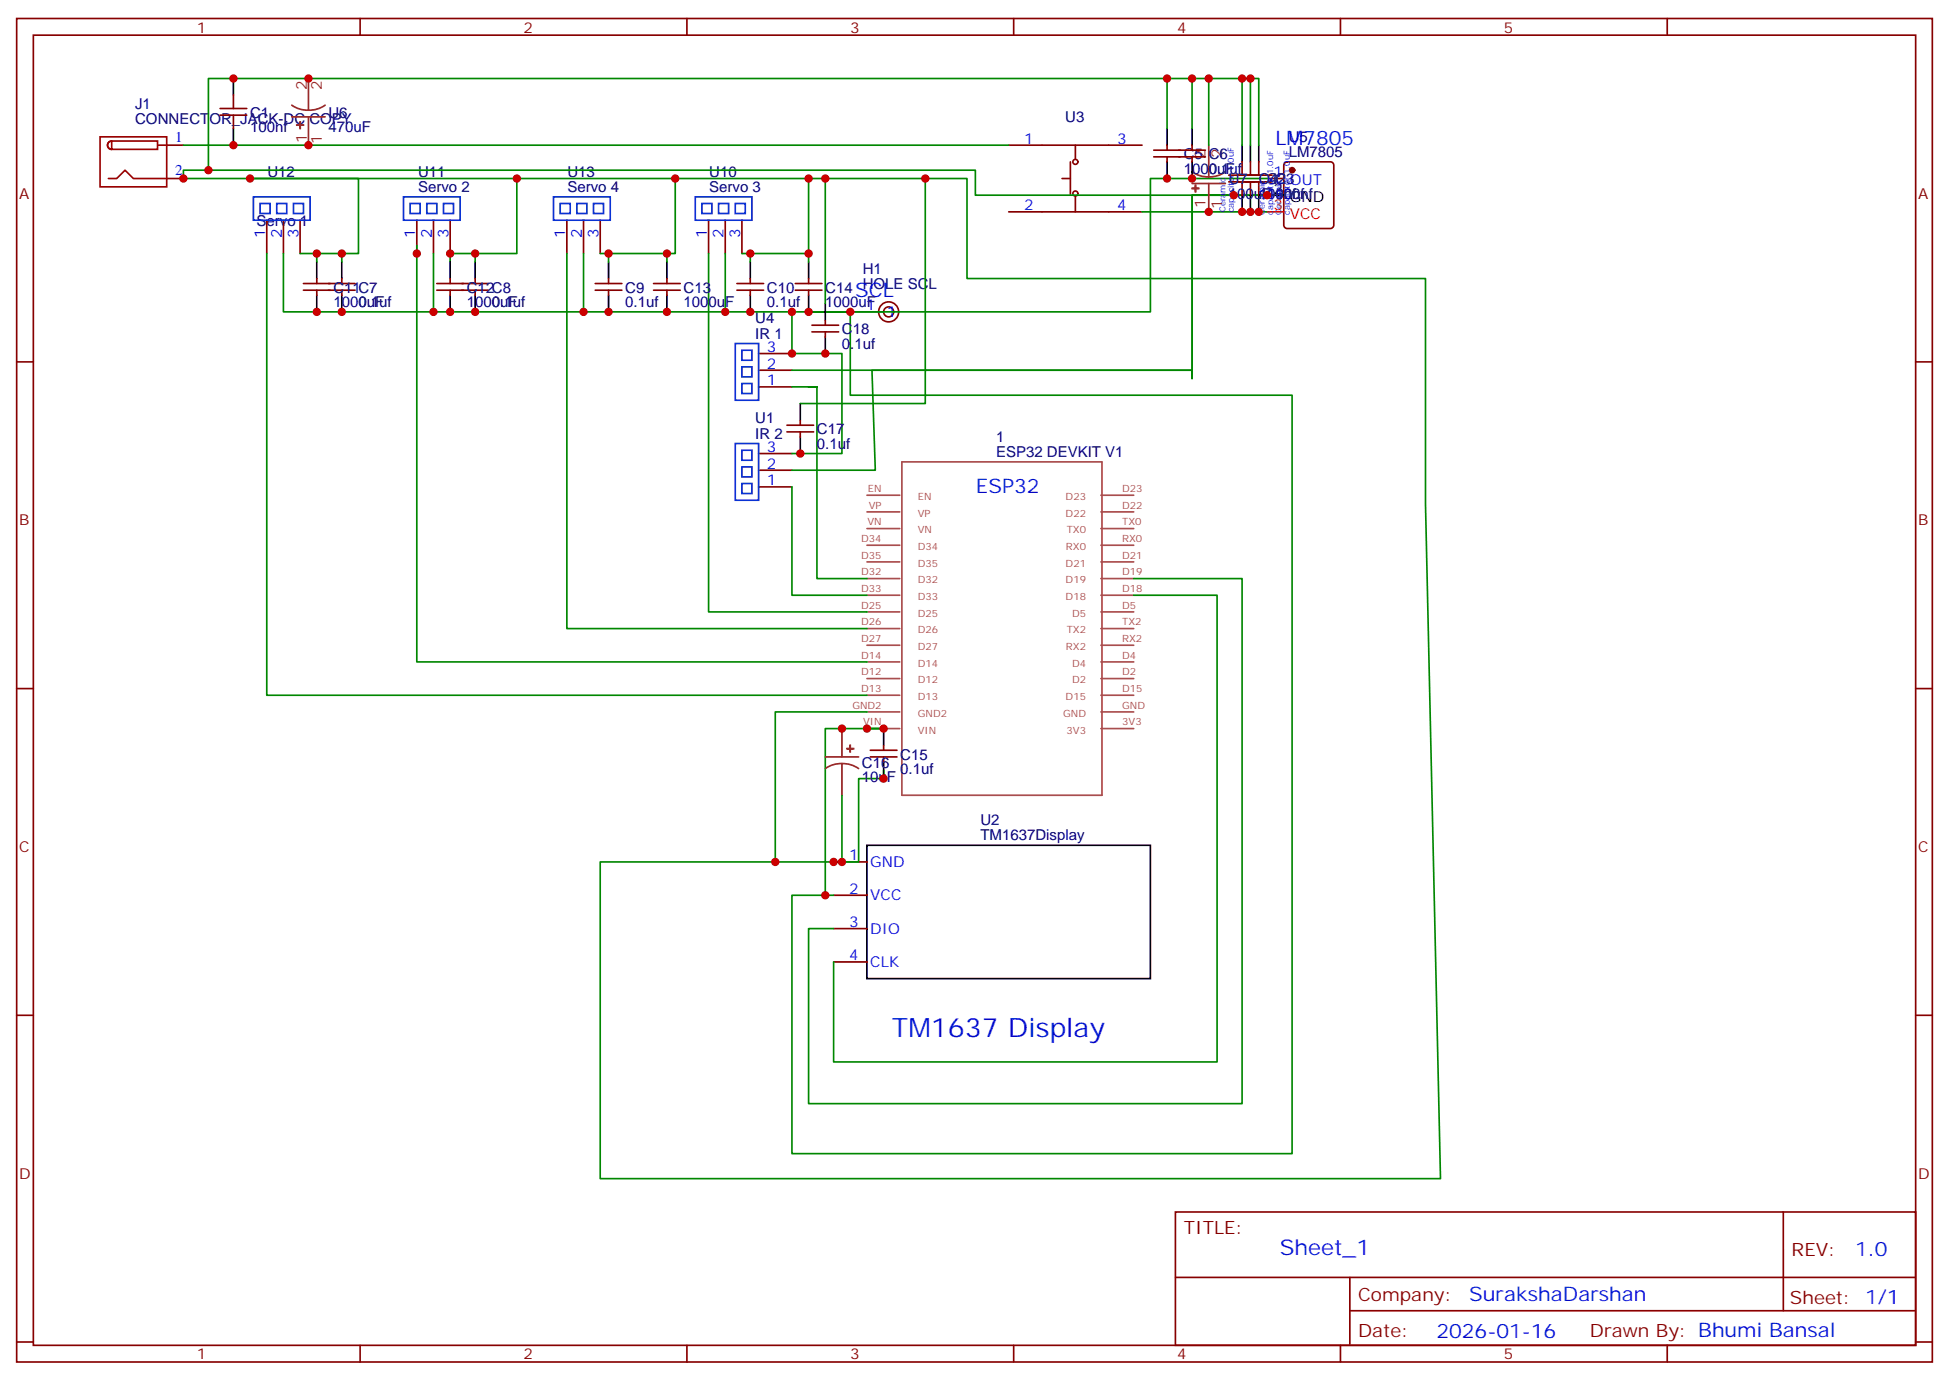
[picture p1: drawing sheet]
<svg xmlns="http://www.w3.org/2000/svg" width="412mm" height="292mm" viewBox="0 0 412 292" stroke-linecap="round" stroke-linejoin="round" font-family="sans-serif">
<g fill="none" stroke="#870000" stroke-width=".35">
<path d="M3.5 3.9h405.4v284.4h-405.4zM7.1 7.4h398.2v277.3h-398.2zM76.2 3.9v3.5M145.3 3.9v3.5M214.5 3.9v3.5M283.6 3.9v3.5M352.8 3.9v3.5M35.3 37.8h3.5M35.3 30.7h3.5M46.6 23h5.6M46.6 24.4h5.6M49.4 20.1v2.9"/>
<path d="M49.4 24.4v2.8M213.4 30.7h28.3M224.7 37.8h1.8M226.5 34.3v7M227.5 30.7v2.8M244.1 33.2h11M244.1 31.8h11M246.9 30.7v1.1M246.9 33.2v1.1M252.2 30.7v1.1M252.2 33.2v1.1M260 38.5h9.2"/>
<path d="M260 37.1h9.2M262.8 34.3v2.8M262.8 38.5v2.8M264.6 34.3v2.8M264.6 38.5v2.8M266.3 34.3v2.8M266.3 38.5v2.8M268.1 37.8h3.5M271.9 34.5l.4-.2h9.2a.71 .71 0 0 1 .7 .7v12.7a.76 .76 0 0 1-.7 .7h-9.2a.76 .76 0 0 1-.7-.7v-12.7zM56.4 46.6v7.1M60 46.6v7.1M63.5 46.6v7.1"/>
<path d="M67 58.9v1.1M72.3 58.9v1.1M88.2 46.6v7.1M91.7 46.6v7.1M95.2 46.6v7.1M95.2 58.9v1.1M100.5 58.9v1.1M119.9 46.6v7.1M123.5 46.6v7.1M127 46.6v7.1M128.8 58.9v1.1M141.1 58.9v1.1"/>
<path d="M149.9 46.6v7.1M153.5 46.6v7.1M157 46.6v7.1M158.7 58.9v1.1M171.1 58.9v1.1M213.4 44.8h28.3M227.5 41.7v3.1M3.5 76.6h3.6M64.2 61.4h10.9M64.2 60h10.9M67 61.4v1.1M72.3 61.4v1.1"/>
<path d="M92.4 61.4h11M92.4 60h11M95.2 61.4v1.1M100.5 61.4v1.1M125.9 61.4h5.7M125.9 60h5.7M128.8 61.4v1.1M138.3 61.4h5.6M138.3 60h5.6M141.1 61.4v1.1M155.9 61.4h5.7M155.9 60h5.7"/>
<path d="M158.7 61.4v1.1M160.5 74.8h7.1M160.5 78.4h7.1M168.3 61.4h5.6M168.3 60h5.6M171.1 61.4v1.1M171.8 70.2h5.6M171.8 68.8h5.6M174.6 67.8v1M174.6 70.2v1.1M179.9 66h7.1M405.3 76.6h3.6"/>
<path d="M160.5 96h7.1M160.5 99.5h7.1M160.5 81.9h7.1M166.5 91.4h5.7M166.5 90h5.7M169.3 88.9v1.1M169.3 91.4v1.1M160.5 103h7.1M3.5 145.7h3.6M184.1 158.8h5.7M187 157.7v1.1M405.3 145.7h3.6"/>
<path d="M184.1 160.2h5.7M187 160.2v1.1M176.4 182.4h7M176.4 189.5h7M176.4 196.5h7M3.5 214.9h3.6M176.4 203.6h7M405.3 214.9h3.6M248.7 256.5h156.6v28.2h-156.6zM377.3 256.5v20.9M248.7 270.4h156.5M285.6 277.4h119.6"/>
<path d="M285.6 270.4v14.1M3.5 284h3.6M76.2 284.7v3.6M145.3 284.7v3.6M214.5 284.7v3.6M283.6 284.7v3.6M352.8 284.7v3.6M405.3 284h3.6"/>
<circle cx="227.5" cy="34.3" r=".53"/>
<circle cx="227.5" cy="41" r=".53"/>
<circle cx="188" cy="66" r="1.06"/>
<circle cx="188" cy="66" r="2.12"/>
</g>
<g fill="none" stroke="#a64a4a" stroke-width=".35">
<path d="M190.8 97.8h42.4v70.5h-42.4zM183.4 118.9h7M183.4 115.4h7M183.4 111.9h7M183.4 108.3h7M183.4 104.8h7M232.9 118.9h7M232.9 115.4h7M232.9 111.9h7M232.9 108.3h7M232.9 104.8h7M183.4 136.6h7"/>
<path d="M183.4 133h7M183.4 129.5h7M183.4 126h7M183.4 122.4h7M232.9 136.6h7M232.9 133h7M232.9 129.5h7M232.9 126h7M232.9 122.4h7M183.4 154.2h7M183.4 150.7h7M183.4 147.1h7"/>
<path d="M183.4 143.6h7M183.4 140.1h7M232.9 154.2h7M232.9 150.7h7M232.9 147.1h7M232.9 143.6h7M232.9 140.1h7"/>
</g>
<g fill="none" stroke="#000" stroke-width=".35">
<path d="M49.4 16.6v3.5M49.4 27.2v3.5M246.9 27.2v3.5M246.9 34.3v3.5M252.2 27.2v3.5M252.2 34.3v3.5M262.8 30.7v3.6M264.6 30.7v3.6M266.3 30.7v3.6M67 55.4v3.5M72.3 55.4v3.5M95.2 55.4v3.5"/>
<path d="M100.5 55.4v3.5M128.8 55.4v3.5M141.1 55.4v3.5M158.7 55.4v3.5M171.1 55.4v3.5M262.8 41.3v3.5M264.6 41.3v3.5M266.3 41.3v3.5M268.1 41.3h3.5M67 62.5v3.5M72.3 62.5v3.5M95.2 62.5v3.5"/>
<path d="M100.5 62.5v3.5M128.8 62.5v3.5M141.1 62.5v3.5M158.7 62.5v3.5M171.1 62.5v3.5M174.6 64.2v3.6M174.6 71.3v3.5M169.3 85.4v3.5M169.3 92.5v3.5M187 154.2v3.5M183.4 178.9h60v28.2h-60zM187 161.3v3.5"/>
</g>
<circle cx="273.4" cy="36" r=".53" fill="#870000" stroke="#870000" stroke-width=".35"/>
<path d="M268.1 44.8h3.5" fill="none" stroke="#f00" stroke-width=".35"/>
<path d="M21.2 29h14.1v10.5h-14.1zM22.9 37.8h1.8l1.8-1.8 1.7 1.8h7.1M23.6 29.8h9.7v1.8h-9.7zM23.6 29.8a.88 .88 0 0 0-.8 .9 .88 .88 0 0 0 .8 .9M33.5 30.7h1.8" fill="none" stroke="#a10000" stroke-width=".35"/>
<g fill="none" stroke="#03c" stroke-width=".35">
<path d="M53.6 41.7h12v4.9h-12zM55 43.1h2.1v2.1h-2.1zM58.6 43.1h2.1v2.1h-2.1zM62.1 43.1h2.1v2.1h-2.1zM85.4 41.7h12v4.9h-12zM86.8 43.1h2.1v2.1h-2.1zM90.3 43.1h2.1v2.1h-2.1zM93.8 43.1h2.2v2.1h-2.2zM117.1 41.7h12v4.9h-12zM118.5 43.1h2.1v2.1h-2.1zM122.1 43.1h2.1v2.1h-2.1zM125.6 43.1h2.1v2.1h-2.1z"/>
<path d="M147.1 41.7h12v4.9h-12zM148.5 43.1h2.1v2.1h-2.1zM152 43.1h2.2v2.1h-2.2zM155.6 43.1h2.1v2.1h-2.1zM155.6 72.7h4.9v12h-4.9zM157 74.1h2.1v2.1h-2.1zM157 77.6h2.1v2.2h-2.1zM155.6 93.9h4.9v12h-4.9zM157 95.3h2.1v2.1h-2.1zM157 98.8h2.1v2.1h-2.1zM157 81.2h2.1v2.1h-2.1zM157 102.3h2.1v2.2h-2.1z"/>
</g>
<g fill="none" stroke="#008700" stroke-width=".35">
<path d="M246.9 16.6v10.6M252.2 16.6v10.6M255.8 16.6v14.1M262.8 16.6v14.1M264.6 16.6v14.1M38.8 30.7h174.6M52.9 37.8h-14.1v-1.8h167.6v5.3h54.7M52.9 37.8h22.9v15.9h-12.3M52.9 37.8h56.5v15.9h-14.2v1.7M109.4 37.8h33.5v15.9h-15.9M142.9 37.8h28.2v15.9h-14.1M171.1 37.8h33.5v21.1h97v47.7l3.2 142.8h-177.8v-67h54.7v-17.6h5.3v-1.8"/>
<path d="M174.6 37.8v26.4M195.8 37.8v47.6h-26.5M266.3 30.7v-14.1h-222.2v19.4M268.1 37.8h-24.7v28.2h-63.5M56.4 53.7v93.4h127M60 53.7v12.3h119.9M67 53.7v1.7M72.3 53.7v1.7M88.2 51.9v88.2h95.2M91.7 53.7v12.3M100.5 53.7v1.7M119.9 53.7v79.3h63.5"/>
<path d="M123.5 53.7v12.3M128.8 53.7v1.7M141.1 53.7v1.7M149.9 53.7v75.8h33.5M153.5 53.7v12.3M158.7 53.7v1.7M171.1 53.7v1.7M241.7 44.8h26.4M167.6 66v8.8h10.6v21.2h-10.6M167.6 78.4h84.6v-37.1h15.9h-15.9v38.8v-1.7h-67.7l.7 21.1h-17.6M179.9 66v17.6h93.5v160.6h-105.8v-54.7h8.8M167.6 81.9h5.3h-1.8h1.8v40.5h10.5"/>
<path d="M167.6 103v23h15.8M239.9 122.4h22.9v111.2h-91.7v-37.1h5.3M239.9 126h17.6v98.8h-81.1v-21.2M183.4 150.7h-19.4v31.7M183.4 154.2h3.6h-12.4v35.3M178.2 168.3v14.1"/>
</g>
<g fill="none" stroke="#8c2424" stroke-width=".35">
<path d="M65.3 16.6v6.7M61.7 22.3l1.7 .8 1.9 .2M61.7 24.7h7.1M65.3 24.7v6M68.8 22.3l-1.7 .8-1.8 .2M252.2 36.4l1.7 .8 1.9 .2M252.2 38.8h7.1M255.8 30.7v6.7M255.8 38.8v6M259.3 36.4l-1.7 .8-1.8 .2M178.2 154.2v6M174.6 160.2h7.1"/>
<path d="M178.2 161.6l1.8 .2 1.7 .9M178.2 161.6l-1.9 .2-1.7 .9M178.2 161.6v6.7"/>
</g>
<g fill="#8c2424" stroke="#8c2424" stroke-width=".35">
<path d="M62.8 26.5h1.4z"/>
<path d="M63.5 25.8v1.4z"/>
<path d="M252.9 39.2l.1 1.4z"/>
<path d="M252.2 39.9h1.4z"/>
<path d="M179.9 157.7v1.4z"/>
<path d="M179.2 158.4l1.4 .1z"/>
</g>
<g fill="#c00">
<circle cx="88.2" cy="53.7" r=".88"/>
<circle cx="153.5" cy="66" r=".88"/>
<circle cx="123.5" cy="66" r=".88"/>
<circle cx="91.7" cy="66" r=".88"/>
<circle cx="109.4" cy="37.8" r=".88"/>
<circle cx="142.9" cy="37.8" r=".88"/>
<circle cx="268.1" cy="41.3" r=".88"/>
<circle cx="167.6" cy="66" r=".88"/>
<circle cx="167.6" cy="74.8" r=".88"/>
<circle cx="179.9" cy="66" r=".88"/>
<circle cx="261.1" cy="41.3" r=".88"/>
<circle cx="174.6" cy="189.5" r=".88"/>
<circle cx="49.4" cy="30.7" r=".88"/>
<circle cx="65.3" cy="30.7" r=".88"/>
<circle cx="52.9" cy="37.8" r=".88"/>
<circle cx="38.8" cy="37.8" r=".88"/>
<circle cx="266.3" cy="44.8" r=".88"/>
<circle cx="49.4" cy="16.6" r=".88"/>
<circle cx="65.3" cy="16.6" r=".88"/>
<circle cx="264.6" cy="44.8" r=".88"/>
<circle cx="264.6" cy="16.6" r=".88"/>
<circle cx="262.8" cy="44.8" r=".88"/>
<circle cx="262.8" cy="16.6" r=".88"/>
<circle cx="255.8" cy="44.8" r=".88"/>
<circle cx="255.8" cy="16.6" r=".88"/>
<circle cx="246.9" cy="37.8" r=".88"/>
<circle cx="246.9" cy="16.6" r=".88"/>
<circle cx="252.2" cy="37.8" r=".88"/>
<circle cx="252.2" cy="16.6" r=".88"/>
<circle cx="72.3" cy="66" r=".88"/>
<circle cx="72.3" cy="53.7" r=".88"/>
<circle cx="100.5" cy="66" r=".88"/>
<circle cx="100.5" cy="53.7" r=".88"/>
<circle cx="128.8" cy="66" r=".88"/>
<circle cx="128.8" cy="53.7" r=".88"/>
<circle cx="158.8" cy="66" r=".88"/>
<circle cx="158.8" cy="53.7" r=".88"/>
<circle cx="67" cy="66" r=".88"/>
<circle cx="95.3" cy="66" r=".88"/>
<circle cx="141.1" cy="66" r=".88"/>
<circle cx="171.1" cy="66" r=".88"/>
<circle cx="67" cy="53.7" r=".88"/>
<circle cx="95.3" cy="53.7" r=".88"/>
<circle cx="141.1" cy="53.7" r=".88"/>
<circle cx="171.1" cy="53.7" r=".88"/>
<circle cx="183.4" cy="154.2" r=".88"/>
<circle cx="187" cy="154.2" r=".88"/>
<circle cx="187" cy="164.8" r=".88"/>
<circle cx="176.4" cy="182.4" r=".88"/>
<circle cx="164" cy="182.4" r=".88"/>
<circle cx="171.1" cy="37.8" r=".88"/>
<circle cx="178.2" cy="154.2" r=".88"/>
<circle cx="178.2" cy="182.4" r=".88"/>
<circle cx="174.6" cy="74.8" r=".88"/>
<circle cx="174.6" cy="37.8" r=".88"/>
<circle cx="169.3" cy="96" r=".88"/>
<circle cx="195.8" cy="37.8" r=".88"/>
<circle cx="44.1" cy="36" r=".88"/>
</g>
<text font-size="5.6" fill="#00f" x="188.7" y="219.5">TM1637 Display</text>
<text font-size="4.6" fill="#00f" x="270.8" y="265.5">Sheet_1</text>
<g font-size="4.2" fill="#00f">
<text x="269.9" y="30.7">LM7805</text>
<text x="181" y="62.8">SCL</text>
<text x="206.5" y="104.4">ESP32</text>
<text x="392.5" y="265.8">1.0</text>
<text x="310.9" y="275.3">SurakshaDarshan</text>
<text x="304" y="283.1">2026-01-16</text>
</g>
<g font-size="3.9" fill="#800">
<text x="250.5" y="261.1">TITLE:</text>
<text x="379.1" y="265.8">REV:</text>
<text x="287.4" y="275.3">Company:</text>
<text x="378.7" y="275.9">Sheet: 1/1</text>
<text x="287.4" y="283">Date:</text>
<text x="336.4" y="283.1">Drawn By: Bhumi Bansal</text>
</g>
<g font-size="3.2" fill="#800">
<text x="41.6" y="6.9">1</text>
<text x="110.8" y="6.9">2</text>
<text x="179.9" y="6.9">3</text>
<text x="249.1" y="6.9">4</text>
<text x="318.2" y="6.9">5</text>
<text x="4.1" y="42">A</text>
<text x="405.9" y="42">A</text>
<text x="4.1" y="111.2">B</text>
<text x="405.9" y="111.2">B</text>
<text x="4.1" y="180.3">C</text>
<text x="405.9" y="180.3">C</text>
<text x="4.1" y="249.4">D</text>
<text x="405.9" y="249.4">D</text>
<text x="41.6" y="287.7">1</text>
<text x="110.8" y="287.7">2</text>
<text x="179.9" y="287.7">3</text>
<text x="249.1" y="287.7">4</text>
<text x="318.2" y="287.7">5</text>
</g>
<g font-size="3.2" fill="#000080">
<text x="28.6" y="23">J1</text>
<text x="28.6" y="26.2">CONNECTOR_JACK-DC COPY</text>
<text x="52.9" y="28">100nf</text>
<text x="52.9" y="24.9">C1</text>
<text x="69.5" y="28">470uF</text>
<text x="69.5" y="24.9">U6</text>
<text x="225.4" y="25.7">U3</text>
<text x="272.7" y="30">U5</text>
<text x="250.5" y="33.6">C5</text>
<text x="255.8" y="33.6">C6</text>
<text x="272.7" y="33.2">LM7805</text>
<text x="56.6" y="37.4">U12</text>
<text x="88.5" y="40.6">Servo 2</text>
<text x="88.5" y="37.4">U11</text>
<text x="120.1" y="40.6">Servo 4</text>
<text x="120.1" y="37.4">U13</text>
<text x="150.1" y="40.6">Servo 3</text>
<text x="150.1" y="37.4">U10</text>
<text x="250.5" y="36.8">1000uF</text>
<text x="255.8" y="36.8">0.1uf</text>
<text x="260" y="38.9">U7</text>
<text x="266.3" y="39">C4C3OUT</text>
<text x="268.1" y="39">C2</text>
<text x="54.3" y="47.7">Servo 1</text>
<text x="260" y="42.1">100uF100nf</text>
<text x="266.3" y="42.1">100nfGND</text>
<text x="269.9" y="42.1">100nf</text>
<text x="182.6" y="58">H1</text>
<text x="70.6" y="65">1000uF</text>
<text x="70.6" y="62">C11C7</text>
<text x="75.8" y="65">0.1uf</text>
<text x="98.8" y="65">1000uF</text>
<text x="98.8" y="62">C12C8</text>
<text x="104.1" y="65">0.1uf</text>
<text x="132.3" y="65">0.1uf</text>
<text x="132.3" y="62">C9</text>
<text x="144.6" y="65">1000uF</text>
<text x="144.6" y="62">C13</text>
<text x="162.3" y="65">0.1uf</text>
<text x="162.3" y="62">C10</text>
<text x="174.6" y="65">1000uF</text>
<text x="174.6" y="62">C14 HOLE SCL</text>
<text x="159.8" y="71.6">IR 1</text>
<text x="159.8" y="68.4">U4</text>
<text x="178.2" y="70.7">C18</text>
<text x="178.2" y="73.8">0.1uf</text>
<text x="159.8" y="89.6">U1</text>
<text x="159.8" y="92.8">IR 2</text>
<text x="172.9" y="95">0.1uf</text>
<text x="172.9" y="91.9">C17</text>
<text x="210.7" y="93.5">1</text>
<text x="210.7" y="96.7">ESP32 DEVKIT V1</text>
<text x="190.5" y="160.8">C15</text>
<text x="182.4" y="165.6">10uF</text>
<text x="182.4" y="162.5">C16</text>
<text x="190.5" y="163.8">0.1uf</text>
<text x="207.4" y="177.8">TM1637Display</text>
<text x="207.4" y="174.7">U2</text>
</g>
<g font-size="3.2" fill="#8d2323">
<text x="64.9" y="19.1" transform="rotate(-90 64.9 19.1)">2</text>
<text x="68.1" y="19" transform="rotate(-90 68.1 19)">2</text>
<text x="64.9" y="30.3" transform="rotate(-90 64.9 30.3)">1</text>
<text x="68.1" y="30.4" transform="rotate(-90 68.1 30.4)">1</text>
<text x="255.1" y="33.5" transform="rotate(-90 255.1 33.5)">2</text>
<text x="258.6" y="33.5" transform="rotate(-90 258.6 33.5)">2</text>
<text x="255.1" y="44" transform="rotate(-90 255.1 44)">1</text>
<text x="258.6" y="44.1" transform="rotate(-90 258.6 44.1)">1</text>
</g>
<g font-size="3.2" fill="#00f">
<text x="37" y="30">1</text>
<text x="216.7" y="30.4">1</text>
<text x="236.4" y="30.4">3</text>
<text x="37" y="37.1">2</text>
<text x="269.4" y="37.4">1</text>
<text x="216.7" y="44.5">2</text>
<text x="236.4" y="44.5">4</text>
<text x="56.1" y="50.4" transform="rotate(-90 56.1 50.4)">1</text>
<text x="59.6" y="50.4" transform="rotate(-90 59.6 50.4)">2</text>
<text x="63.1" y="50.4" transform="rotate(-90 63.1 50.4)">3</text>
<text x="87.8" y="50.4" transform="rotate(-90 87.8 50.4)">1</text>
<text x="91.4" y="50.4" transform="rotate(-90 91.4 50.4)">2</text>
<text x="94.9" y="50.4" transform="rotate(-90 94.9 50.4)">3</text>
<text x="119.6" y="50.4" transform="rotate(-90 119.6 50.4)">1</text>
<text x="123.1" y="50.4" transform="rotate(-90 123.1 50.4)">2</text>
<text x="126.6" y="50.4" transform="rotate(-90 126.6 50.4)">3</text>
<text x="149.6" y="50.4" transform="rotate(-90 149.6 50.4)">1</text>
<text x="153.1" y="50.4" transform="rotate(-90 153.1 50.4)">2</text>
<text x="156.6" y="50.4" transform="rotate(-90 156.6 50.4)">3</text>
<text x="183.2" y="65.7">1</text>
<text x="187.7" y="67.1">1</text>
<text x="162.3" y="74.5">3</text>
<text x="162.3" y="78">2</text>
<text x="162.3" y="81.5">1</text>
<text x="162.3" y="95.6">3</text>
<text x="162.3" y="99.2">2</text>
<text x="162.3" y="102.7">1</text>
<text x="179.7" y="182.1">1</text>
<text x="184.1" y="183.5">GND</text>
<text x="179.7" y="189.1">2</text>
<text x="184.1" y="190.5">VCC</text>
<text x="179.7" y="196.2">3</text>
<text x="184.1" y="197.6">DIO</text>
<text x="179.7" y="203.2">4</text>
<text x="184.1" y="204.6">CLK</text>
</g>
<text font-size="3.2" x="269.4" y="41">2</text>
<g font-size="3.2" fill="#f00">
<text x="269.4" y="44.5">3</text>
<text x="272.9" y="46.2">VCC</text>
</g>
<g font-size="2.1" fill="#a54b4b">
<text x="183.6" y="104.1">EN</text>
<text x="183.8" y="107.6">VP</text>
<text x="194.2" y="105.9">EN</text>
<text x="225.5" y="105.9">D23</text>
<text x="237.4" y="107.6">D22</text>
<text x="237.4" y="104.1">D23</text>
<text x="183.5" y="111.2">VN</text>
<text x="194.2" y="112.9">VN</text>
<text x="194.2" y="109.4">VP</text>
<text x="225.5" y="109.4">D22</text>
<text x="225.7" y="112.9">TX0</text>
<text x="237.4" y="111.2">TX0</text>
<text x="182.2" y="118.2">D35</text>
<text x="182.2" y="114.7">D34</text>
<text x="194.2" y="120">D35</text>
<text x="194.2" y="116.4">D34</text>
<text x="225.5" y="120">D21</text>
<text x="225.5" y="116.4">RX0</text>
<text x="237.4" y="118.2">D21</text>
<text x="237.4" y="114.7">RX0</text>
<text x="182.2" y="125.3">D33</text>
<text x="182.2" y="121.8">D32</text>
<text x="194.2" y="123.5">D32</text>
<text x="225.5" y="123.5">D19</text>
<text x="237.4" y="125.3">D18</text>
<text x="237.4" y="121.8">D19</text>
<text x="182.2" y="128.8">D25</text>
<text x="194.2" y="130.5">D25</text>
<text x="194.2" y="127">D33</text>
<text x="225.5" y="127">D18</text>
<text x="226.8" y="130.5">D5</text>
<text x="237.4" y="128.8">D5</text>
<text x="182.2" y="135.9">D27</text>
<text x="182.2" y="132.3">D26</text>
<text x="194.2" y="137.6">D27</text>
<text x="194.2" y="134.1">D26</text>
<text x="225.5" y="137.6">RX2</text>
<text x="225.7" y="134.1">TX2</text>
<text x="237.4" y="135.9">RX2</text>
<text x="237.4" y="132.3">TX2</text>
<text x="182.2" y="142.9">D12</text>
<text x="182.2" y="139.4">D14</text>
<text x="194.2" y="141.1">D14</text>
<text x="226.8" y="141.1">D4</text>
<text x="237.4" y="142.9">D2</text>
<text x="237.4" y="139.4">D4</text>
<text x="180.4" y="150">GND2</text>
<text x="182.2" y="146.4">D13</text>
<text x="194.2" y="148.2">D13</text>
<text x="194.2" y="144.7">D12</text>
<text x="225.5" y="148.2">D15</text>
<text x="226.8" y="144.7">D2</text>
<text x="237.4" y="150">GND</text>
<text x="237.4" y="146.4">D15</text>
<text x="182.6" y="153.5">VIN</text>
<text x="194.2" y="155.2">VIN</text>
<text x="194.2" y="151.7">GND2</text>
<text x="225" y="151.7">GND</text>
<text x="225.7" y="155.2">3V3</text>
<text x="237.4" y="153.5">3V3</text>
</g>
<g font-size="1.8" fill="#00f">
<text x="259.3" y="44.8" transform="rotate(-90 259.3 44.8)">Ceramic</text>
<text x="261.1" y="44.8" transform="rotate(-90 261.1 44.8)">capacitor 1.0uF</text>
<text x="267.6" y="45.5" transform="rotate(-90 267.6 45.5)">Ceramic</text>
<text x="269.4" y="45.5" transform="rotate(-90 269.4 45.5)">capacitor 1.0uF</text>
<text x="271.2" y="45.5" transform="rotate(-90 271.2 45.5)">Ceramic</text>
<text x="272.9" y="45.5" transform="rotate(-90 272.9 45.5)">capacitor 1.0uF</text>
</g>
</svg>
